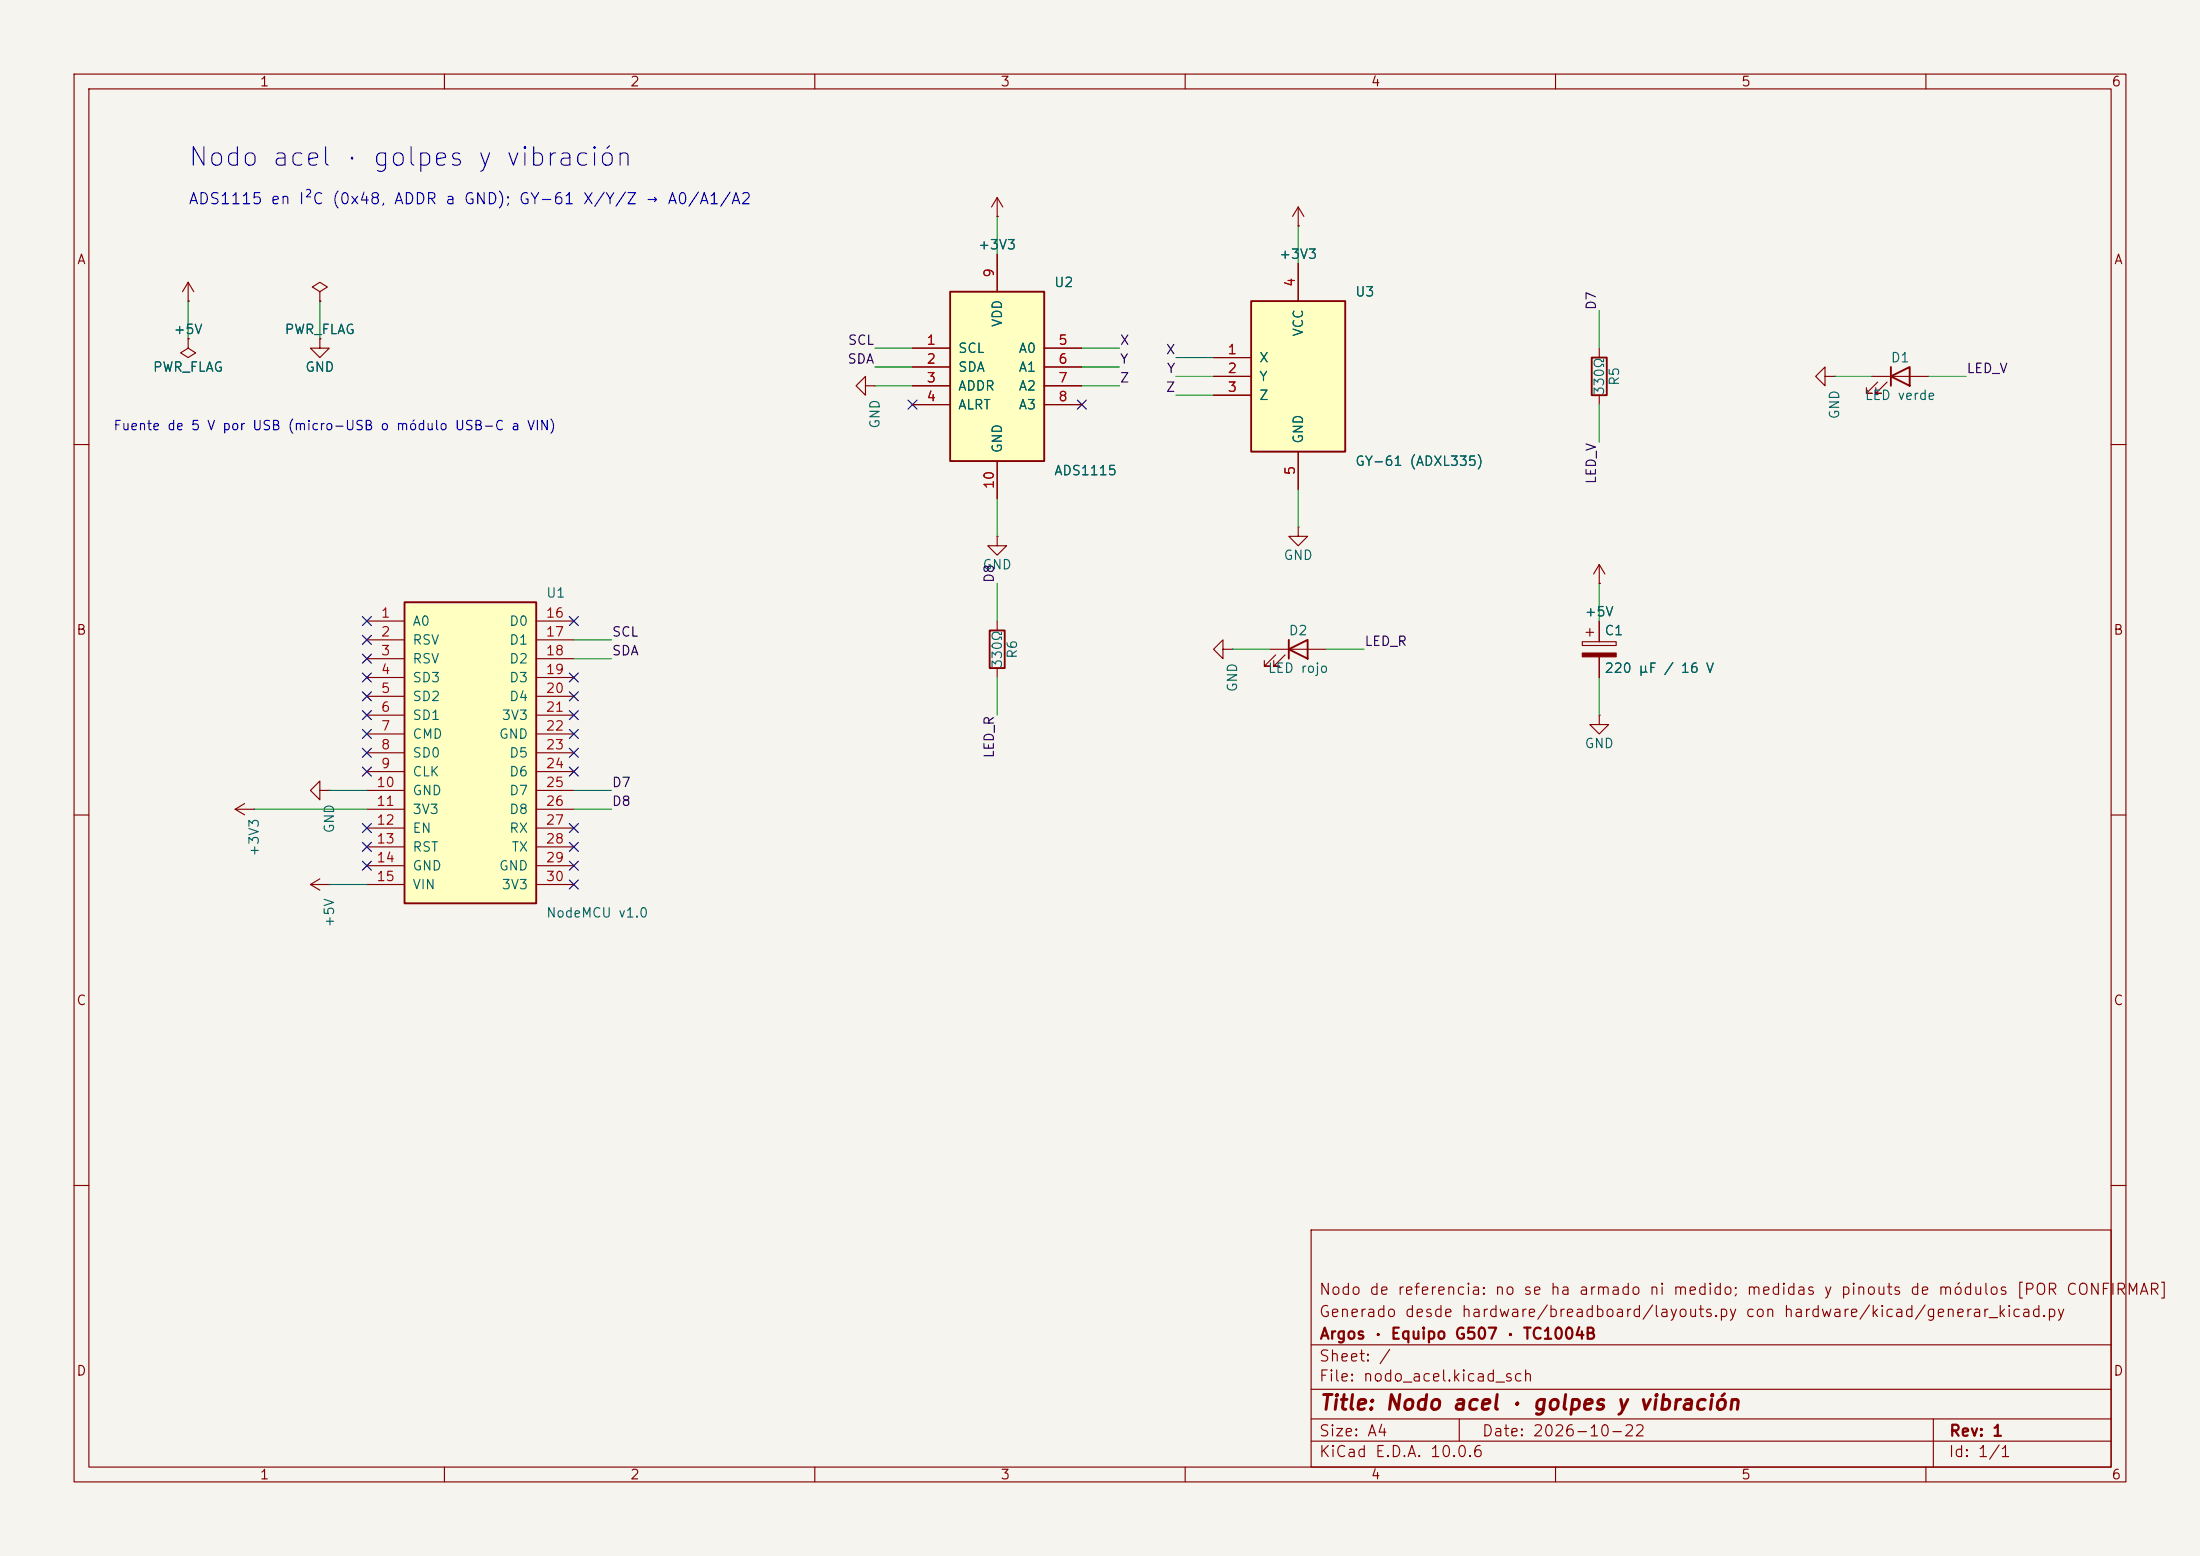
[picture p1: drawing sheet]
<svg xmlns="http://www.w3.org/2000/svg" width="297mm" height="210mm" viewBox="0 0 297 210" stroke-linecap="round" stroke-linejoin="round" font-family="sans-serif">
<path d="M0 0h297v210h-297z" fill="#f5f4ef" stroke="#f5f4ef" stroke-width=".14"/>
<g fill="none" stroke="#840000" stroke-width=".15">
<path d="M10 10h277v190h-277zM12 12h273v186h-273zM60 10v2M110 10v2M160 10v2M210 10v2M260 10v2M10 60h2M175.3 71.1v1.3h1.2l-1.2 1.3-1.3-1.3h1.3M175.3 71.1h.1M285 60h2M165.1 87.6v-1.2l-1.3 1.2 1.3 1.3v-1.3h1.3"/>
<path d="M166.4 87.6h.1M171.4 87.6h7.7M172.2 88.4l-1.5 1.5h.7h-.7v-.7M173.5 88.4l-1.5 1.5h.7h-.7v-.7M213.6 86.6h4.6v.5h-4.6zM214.1 85.3h1M214.6 84.8v1.1M215.9 83.8v2.8M215.9 88.6v2.8M10 110h2M41.9 119.4l1.3 .7M41.9 119.4h2.5"/>
<path d="M43.2 118.6l-1.3 .8M44.4 119.4h.1M285 110h2M10 160h2M177 166h108v32h-108zM285 160h2M60 198v2M110 198v2M160 198v2M177 194.5h108M177 191.5h108M177 187.5h108"/>
<path d="M177 181.5h108M197 191.5v3M210 198v2M260 198v2M261 191.5v6.5"/>
</g>
<path d="M213.6 88.1h4.6v.5h-4.6z" fill="#840000" stroke="#840000" stroke-width=".15"/>
<path d="M174 87.6l2.5-1.2v2.5zM174 86.4v2.5" fill="none" stroke="#840000" stroke-width=".25"/>
<path d="M54.6 81.3h17.8v40.6h-17.8z" fill="#ffffc2"/>
<path d="M255.3 50.8l2.5-1.3v2.6zM255.3 49.5v2.6M54.6 81.3h17.8v40.6h-17.8z" fill="none" stroke="#840000" stroke-width=".25"/>
<g fill="none" stroke="#840000" stroke-width=".15">
<path d="M252.7 50.8h7.6M253.5 51.6l-1.5 1.5h.7h-.7v-.8M254.8 51.6l-1.6 1.5h.8h-.8v-.8M49.5 83.8h5.1M49.5 86.4h5.1M49.5 88.9h5.1M49.5 91.4h5.1M49.5 94h5.1M49.5 96.5h5.1M49.5 99.1h5.1M72.4 83.8h5.1M72.4 86.4h5.1"/>
<path d="M72.4 88.9h5.1M72.4 91.4h5.1M72.4 94h5.1M72.4 96.5h5.1M72.4 99.1h5.1M49.5 101.6h5.1M49.5 104.1h5.1M49.5 106.7h5.1M49.5 109.2h5.1M49.5 111.8h5.1M49.5 114.3h5.1M49.5 116.8h5.1"/>
<path d="M49.5 119.4h5.1M72.4 101.6h5.1M72.4 104.1h5.1M72.4 106.7h5.1M72.4 109.2h5.1M72.4 111.8h5.1M72.4 114.3h5.1M72.4 116.8h5.1M72.4 119.4h5.1"/>
</g>
<path d="M168.9 40.6h12.7v20.4h-12.7z" fill="#ffffc2"/>
<path d="M168.9 40.6h12.7v20.4h-12.7zM214.9 48.3h2v5h-2zM133.6 85.1h2v5.1h-2z" fill="none" stroke="#840000" stroke-width=".25"/>
<g fill="none" stroke="#840000" stroke-width=".15">
<path d="M25.4 38.1l-.8 1.3M25.4 38.1l.8 1.3M25.4 38.1v2.5M43.2 39.4l1-.7-1-.6-1 .6 1 .7v1.2M134.6 29.2h.1M134.6 26.7v2.5M134.6 26.7l-.7 1.2M134.6 26.7l.8 1.2M175.3 30.5h.1M175.3 27.9v2.6M175.3 35.6v5M175.3 27.9l-.8 1.3"/>
<path d="M175.3 27.9l.7 1.3M25.4 45.7v1.3l1 .6-1 .7-1-.7 1-.6M25.4 45.7h.1M25.4 40.6h.1M43.2 45.7v1.3h1.2l-1.2 1.3-1.3-1.3h1.3M43.2 45.7h.1M43.2 40.6h.1M116.8 52.1v-1.3l-1.2 1.3 1.2 1.2v-1.2h1.3M118.1 52.1h.1M163.8 48.3h5.1M163.8 50.8h5.1M163.8 53.3h5.1"/>
<path d="M215.9 47v1.3M215.9 53.3v1.3M246.4 50.8v-1.3l-1.3 1.3 1.3 1.3v-1.3h1.2M247.6 50.8h.1M134.6 72.4v1.3h1.3l-1.3 1.2-1.3-1.2h1.3M134.6 72.4h.1M175.3 61v5M215.9 78.7h.1M215.9 76.2v2.5M215.9 76.2l-.8 1.3M215.9 76.2l.8 1.3M134.6 83.8v1.3"/>
<path d="M134.6 90.2v1.2M215.9 96.5v1.3h1.3l-1.3 1.3-1.3-1.3h1.3M215.9 96.5h.1M31.7 109.2l1.3 .8M31.7 109.2h2.6M33 108.5l-1.3 .7M34.3 109.2h.1M43.2 106.7v-1.3l-1.3 1.3 1.3 1.3v-1.3h1.2M44.4 106.7h.1"/>
</g>
<path d="M128.3 39.4h12.7v22.8h-12.7z" fill="#ffffc2"/>
<path d="M128.3 39.4h12.7v22.8h-12.7z" fill="none" stroke="#840000" stroke-width=".25"/>
<g fill="none" stroke="#840000" stroke-width=".15">
<path d="M134.6 29.2h.1M134.6 34.3v5.1M175.3 30.5h.1M175.3 35.6v5M25.4 45.7h.1M25.4 40.6h.1M43.2 45.7h.1M43.2 40.6h.1M123.2 47h5.1M123.2 49.5h5.1M123.2 52.1h5.1M123.2 54.6h5.1"/>
<path d="M141 47h5M141 49.5h5M141 52.1h5M141 54.6h5M163.8 48.3h5.1M163.8 50.8h5.1M163.8 53.3h5.1M134.6 62.2v5.1M175.3 61v5M215.9 78.7h.1M215.9 83.8v2.8M215.9 88.6v2.8"/>
</g>
<g fill="none" stroke="#009600" stroke-width=".15">
<path d="M134.6 29.2v5.1M175.3 30.5v5.1M25.4 40.6v5.1M43.2 40.6v5.1M118.1 47h5.1M118.1 49.5h5.1M118.1 52.1h5.1M146 47h5.1M146 49.5h5.1M146 52.1h5.1M158.7 48.3h5.1M158.7 50.8h5.1"/>
<path d="M158.7 53.3h5.1M215.9 41.9v5.1M215.9 54.6v5.1M247.6 50.8h5.1M260.3 50.8h5.1M134.6 67.3v5.1M134.6 78.7v5.1M175.3 66v5.1M215.9 78.7v5.1M77.5 86.4h5M77.5 88.9h5M134.6 91.4v5.1"/>
<path d="M166.4 87.6h5M179.1 87.6h5M215.9 91.4v5.1M34.3 109.2h15.2M44.4 119.4h5.1M44.4 106.7h5.1M77.5 106.7h5M77.5 109.2h5"/>
</g>
<g fill="none" stroke="#000084" stroke-width=".15">
<path d="M122.6 54l1.2 1.2M123.8 54l-1.2 1.2M145.4 54l1.3 1.2M146.7 54l-1.3 1.2M48.9 85.8l1.2 1.2M48.9 83.2l1.2 1.2M48.9 98.5l1.2 1.2M48.9 95.9l1.2 1.2M48.9 93.4l1.2 1.2M48.9 90.8l1.2 1.2M48.9 88.3l1.2 1.2M50.1 85.8l-1.2 1.2"/>
<path d="M50.1 83.2l-1.2 1.2M50.1 98.5l-1.2 1.2M50.1 95.9l-1.2 1.2M50.1 93.4l-1.2 1.2M50.1 90.8l-1.2 1.2M50.1 88.3l-1.2 1.2M76.9 90.8l1.2 1.2M76.9 83.2l1.2 1.2M76.9 93.4l1.2 1.2M76.9 98.5l1.2 1.2M76.9 95.9l1.2 1.2M78.1 90.8l-1.2 1.2"/>
<path d="M78.1 83.2l-1.2 1.2M78.1 93.4l-1.2 1.2M78.1 98.5l-1.2 1.2M78.1 95.9l-1.2 1.2M48.9 101l1.2 1.2M48.9 116.2l1.2 1.2M48.9 113.7l1.2 1.2M48.9 111.2l1.2 1.2M48.9 103.5l1.2 1.2M50.1 111.2l-1.2 1.2M50.1 101l-1.2 1.2M50.1 116.2l-1.2 1.2"/>
<path d="M50.1 113.7l-1.2 1.2M50.1 103.5l-1.2 1.2M76.9 116.2l1.2 1.2M76.9 111.2l1.2 1.2M76.9 101l1.2 1.2M76.9 113.7l1.2 1.2M76.9 103.5l1.2 1.2M76.9 118.8l1.2 1.2M78.1 116.2l-1.2 1.2M78.1 111.2l-1.2 1.2M78.1 101l-1.2 1.2M78.1 113.7l-1.2 1.2"/>
<path d="M78.1 103.5l-1.2 1.2M78.1 118.8l-1.2 1.2"/>
</g>
<text font-size="2.5" fill="#0000c2" x="25.3" y="23.1">Nodo acel · golpes y vibración</text>
<text font-size="2" fill="#840000" x="178" y="190.8">Title: Nodo acel · golpes y vibración</text>
<text font-size="1.5" fill="#0000c2" x="25.4" y="28">ADS1115 en I²C (0x48, ADDR a GND); GY-61 X/Y/Z → A0/A1/A2</text>
<g font-size="1.5" fill="#840000">
<text x="178" y="178.1">Generado desde hardware/breadboard/layouts.py con hardware/kicad/generar_kicad.py</text>
<text x="178" y="175.1">Nodo de referencia: no se ha armado ni medido; medidas y pinouts de módulos [POR CONFIRMAR]</text>
<text x="178" y="184.1">Sheet: /</text>
<text x="178" y="181.1">Argos · Equipo G507 · TC1004B</text>
<text x="178" y="186.8">File: nodo_acel.kicad_sch</text>
<text x="178" y="197">KiCad E.D.A. 10.0.6</text>
<text x="178" y="194.2">Size: A4</text>
<text x="200" y="194.2">Date: 2026-10-22</text>
<text x="263" y="197">Id: 1/1</text>
<text x="263" y="194.2">Rev: 1</text>
</g>
<g font-size="1.3" fill="#840000">
<text x="35" y="12">1</text>
<text x="85" y="12">2</text>
<text x="135" y="12">3</text>
<text x="185" y="12">4</text>
<text x="235" y="12">5</text>
<text x="285" y="12">6</text>
<text x="10.3" y="36">A</text>
<text x="285.3" y="36">A</text>
<text x="10.2" y="86">B</text>
<text x="285.2" y="86">B</text>
<text x="10.2" y="136">C</text>
<text x="285.2" y="136">C</text>
<text x="10.2" y="186">D</text>
<text x="285.2" y="186">D</text>
<text x="35" y="200">1</text>
<text x="85" y="200">2</text>
<text x="135" y="200">3</text>
<text x="185" y="200">4</text>
<text x="235" y="200">5</text>
<text x="285" y="200">6</text>
</g>
<g font-size="1.3" fill="#006464">
<text x="132" y="34">+3V3</text>
<text x="172.6" y="35.3">+3V3</text>
<text x="142.2" y="39.1">U2</text>
<text x="182.9" y="40.3">U3</text>
<text x="23.3" y="45.4">+5V</text>
<text x="38.3" y="45.4">PWR_FLAG</text>
<text x="129.3" y="48">SCL</text>
<text x="135.6" y="44.2" transform="rotate(-90 135.6 44.2)">VDD</text>
<text x="137.4" y="48">A0</text>
<text x="176.2" y="45.5" transform="rotate(-90 176.2 45.5)">VCC</text>
<text x="20.6" y="50.5">PWR_FLAG</text>
<text x="41.1" y="50.5">GND</text>
<text x="129.3" y="50.5">SDA</text>
<text x="129.3" y="53">ADDR</text>
<text x="137.4" y="50.5">A1</text>
<text x="137.4" y="53">A2</text>
<text x="169.9" y="49.2">X</text>
<text x="169.9" y="51.8">Y</text>
<text x="216.9" y="53.5" transform="rotate(-90 216.9 53.5)">330Ω</text>
<text x="218.9" y="52.2" transform="rotate(-90 218.9 52.2)">R5</text>
<text x="255.2" y="49.2">D1</text>
<text x="119.1" y="57.9" transform="rotate(-90 119.1 57.9)">GND</text>
<text x="129.3" y="55.6">ALRT</text>
<text x="137.4" y="55.6">A3</text>
<text x="169.9" y="54.3">Z</text>
<text x="176.2" y="60" transform="rotate(-90 176.2 60)">GND</text>
<text x="248.6" y="56.7" transform="rotate(-90 248.6 56.7)">GND</text>
<text x="251.7" y="54.3">LED verde</text>
<text x="135.6" y="61.2" transform="rotate(-90 135.6 61.2)">GND</text>
<text x="142.2" y="64.5">ADS1115</text>
<text x="182.9" y="63.2">GY-61 (ADXL335)</text>
<text x="132.6" y="77.2">GND</text>
<text x="173.2" y="75.9">GND</text>
<text x="73.6" y="81">U1</text>
<text x="213.8" y="83.5">+5V</text>
<text x="55.6" y="84.8">A0</text>
<text x="55.6" y="87.3">RSV</text>
<text x="55.6" y="89.9">RSV</text>
<text x="68.7" y="84.8">D0</text>
<text x="68.7" y="87.3">D1</text>
<text x="68.7" y="89.9">D2</text>
<text x="137.6" y="89" transform="rotate(-90 137.6 89)">R6</text>
<text x="173.9" y="86.1">D2</text>
<text x="216.5" y="86.1">C1</text>
<text x="55.6" y="92.4">SD3</text>
<text x="55.6" y="94.9">SD2</text>
<text x="68.7" y="92.4">D3</text>
<text x="68.7" y="94.9">D4</text>
<text x="135.6" y="90.3" transform="rotate(-90 135.6 90.3)">330Ω</text>
<text x="167.3" y="93.5" transform="rotate(-90 167.3 93.5)">GND</text>
<text x="171.1" y="91.1">LED rojo</text>
<text x="216.5" y="91.1">220 µF / 16 V</text>
<text x="55.6" y="97.5">SD1</text>
<text x="55.6" y="100">CMD</text>
<text x="67.3" y="100">GND</text>
<text x="67.6" y="97.5">3V3</text>
<text x="213.8" y="101.3">GND</text>
<text x="55.6" y="102.6">SD0</text>
<text x="55.6" y="105.1">CLK</text>
<text x="55.6" y="107.6">GND</text>
<text x="68.7" y="102.6">D5</text>
<text x="68.7" y="105.1">D6</text>
<text x="68.7" y="107.6">D7</text>
<text x="45.4" y="112.6" transform="rotate(-90 45.4 112.6)">GND</text>
<text x="55.6" y="110.2">3V3</text>
<text x="55.6" y="112.7">EN</text>
<text x="68.7" y="110.2">D8</text>
<text x="68.7" y="112.7">RX</text>
<text x="35.3" y="115.7" transform="rotate(-90 35.3 115.7)">+3V3</text>
<text x="55.6" y="115.3">RST</text>
<text x="55.6" y="117.8">GND</text>
<text x="67.3" y="117.8">GND</text>
<text x="69" y="115.3">TX</text>
<text x="45.4" y="125.3" transform="rotate(-90 45.4 125.3)">+5V</text>
<text x="55.6" y="120.3">VIN</text>
<text x="67.6" y="120.3">3V3</text>
<text x="73.6" y="124.2">NodeMCU v1.0</text>
</g>
<g font-size="1.3" fill="#a90000">
<text x="134.5" y="37.6" transform="rotate(-90 134.5 37.6)">9</text>
<text x="175.1" y="38.8" transform="rotate(-90 175.1 38.8)">4</text>
<text x="125" y="46.9">1</text>
<text x="142.8" y="46.9">5</text>
<text x="125" y="49.4">2</text>
<text x="125" y="51.9">3</text>
<text x="142.8" y="49.4">6</text>
<text x="142.8" y="51.9">7</text>
<text x="165.6" y="48.1">1</text>
<text x="165.6" y="50.7">2</text>
<text x="165.6" y="53.2">3</text>
<text x="125" y="54.5">4</text>
<text x="142.8" y="54.5">8</text>
<text x="175.1" y="64.2" transform="rotate(-90 175.1 64.2)">5</text>
<text x="134.5" y="66.1" transform="rotate(-90 134.5 66.1)">10</text>
<text x="51.3" y="83.7">1</text>
<text x="73.6" y="83.7">16</text>
<text x="51.3" y="86.2">2</text>
<text x="51.3" y="88.8">3</text>
<text x="73.6" y="86.2">17</text>
<text x="73.6" y="88.8">18</text>
<text x="51.3" y="91.3">4</text>
<text x="51.3" y="93.8">5</text>
<text x="73.6" y="91.3">19</text>
<text x="73.6" y="93.8">20</text>
<text x="51.3" y="96.4">6</text>
<text x="51.3" y="98.9">7</text>
<text x="51.3" y="101.5">8</text>
<text x="73.6" y="96.4">21</text>
<text x="73.6" y="98.9">22</text>
<text x="73.6" y="101.5">23</text>
<text x="50.7" y="106.5">10</text>
<text x="51.3" y="104">9</text>
<text x="73.6" y="104">24</text>
<text x="73.6" y="106.5">25</text>
<text x="50.7" y="109.1">11</text>
<text x="50.7" y="111.6">12</text>
<text x="73.6" y="109.1">26</text>
<text x="73.6" y="111.6">27</text>
<text x="50.7" y="114.2">13</text>
<text x="50.7" y="116.7">14</text>
<text x="50.7" y="119.2">15</text>
<text x="73.6" y="114.2">28</text>
<text x="73.6" y="116.7">29</text>
<text x="73.6" y="119.2">30</text>
</g>
<g font-size="1.3" fill="#0f0f0f">
<text x="215.8" y="41.9" transform="rotate(-90 215.8 41.9)">D7</text>
<text x="114.4" y="46.9">SCL</text>
<text x="151.1" y="46.9">X</text>
<text x="114.3" y="49.4">SDA</text>
<text x="151.1" y="51.9">Z</text>
<text x="151.1" y="49.4">Y</text>
<text x="157.3" y="48.1">X</text>
<text x="157.3" y="53.2">Z</text>
<text x="157.4" y="50.7">Y</text>
<text x="265.4" y="50.7">LED_V</text>
<text x="215.8" y="65.4" transform="rotate(-90 215.8 65.4)">LED_V</text>
<text x="134.5" y="78.8" transform="rotate(-90 134.5 78.8)">D8</text>
<text x="82.5" y="88.8">SDA</text>
<text x="82.5" y="86.2">SCL</text>
<text x="184.1" y="87.5">LED_R</text>
<text x="82.5" y="106.6">D7</text>
<text x="134.5" y="102.4" transform="rotate(-90 134.5 102.4)">LED_R</text>
<text x="82.5" y="109.1">D8</text>
</g>
<text font-size="1.3" fill="#0000c2" x="15.2" y="58.4">Fuente de 5 V por USB (micro-USB o módulo USB-C a VIN)</text>
</svg>
